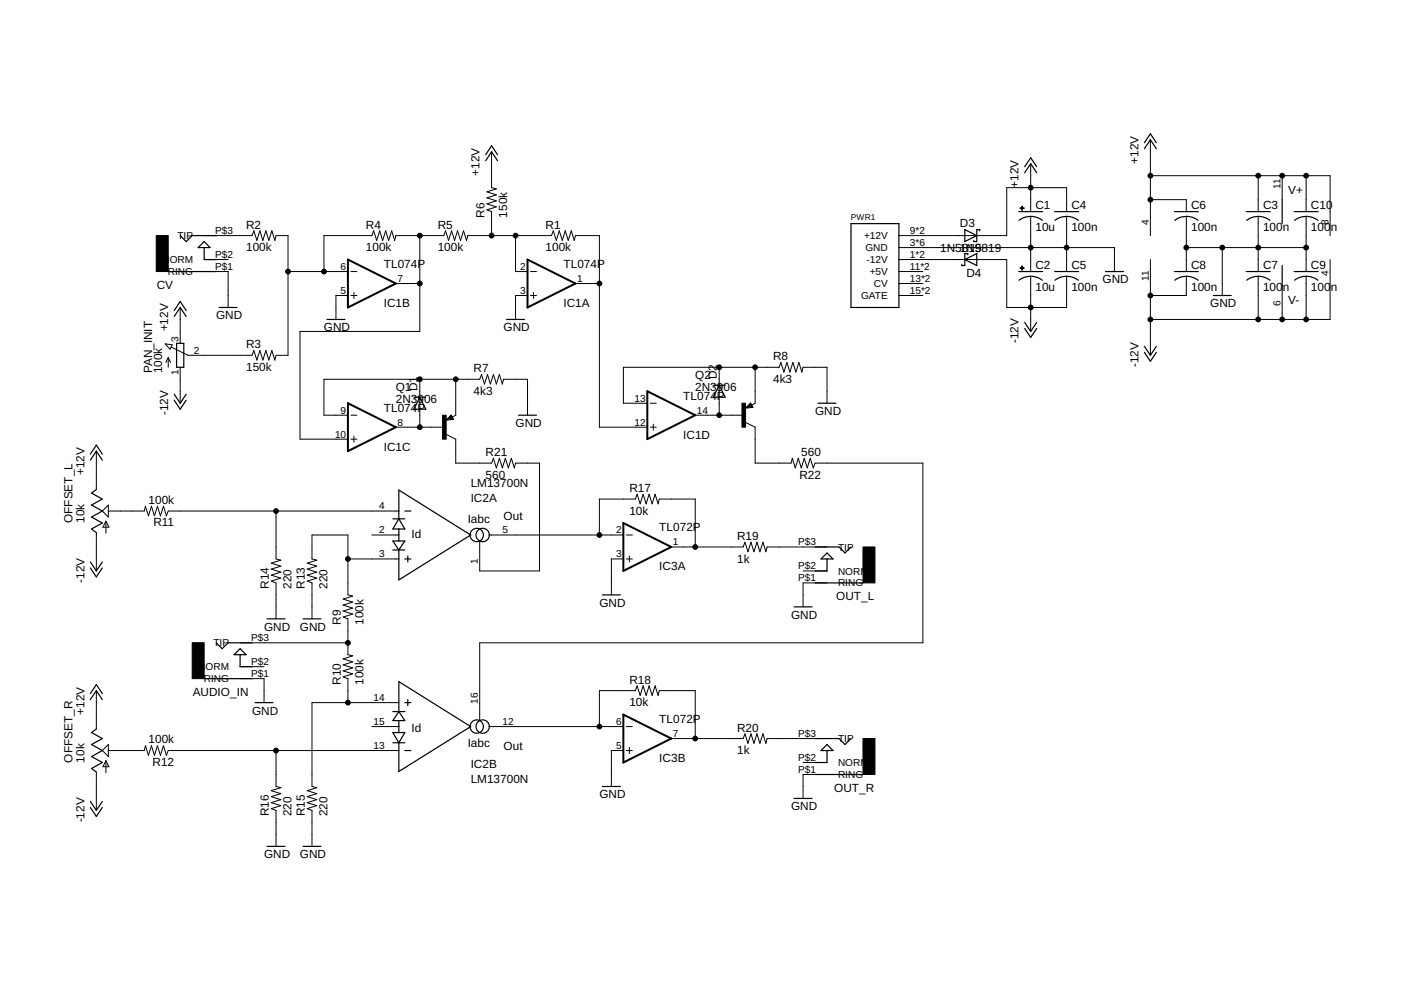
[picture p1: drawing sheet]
<svg xmlns="http://www.w3.org/2000/svg" width="297mm" height="210mm" viewBox="0 0 297 210" stroke-linecap="round" stroke-linejoin="round" font-family="sans-serif">
<g fill="none" stroke="#000" stroke-width=".25">
<path d="M103 34.1l1.2-1.9 1.3 1.9M103 32.8l1.2-1.9 1.3 1.9M217.3 36.6l1.2-1.9 1.3 1.9M217.3 35.3l1.2-1.9 1.3 1.9M242.6 31.5l1.3-1.9 1.3 1.9M242.6 30.3l1.3-1.9 1.3 1.9M35.7 57.6h10.1M38.2 50l1.3 1.2 1.2-1.2h5.1M42 52.5l1.3-1.3 1.3 1.3zM43.3 52.5v2.5h2.5M180.4 47.4h10.2v17.8h-10.2zM204.6 48.7l2.5 1.3-2.5 1.2z"/>
<path d="M204.6 55l2.5-1.2v2.5zM205.2 54v-.2h-.6v2.5h-.7v-.3M207.7 48.9v-.2h-.6v2.5h-.6v-.2M216 57.6h5.1M216 44.9h5.1M216 59.4a4 4 0 0 1 5 0M218.5 45.9l1.6 .3 .9 .5M218.5 45.9l-1.5 .3-1 .5M223.6 57.6h5.1M223.6 44.9h5.1M223.7 59.4a4 4 0 0 1 4.9 0M226.1 45.9l1.6 .3 .9 .5"/>
<path d="M226.1 45.9l-1.5 .3-.9 .5M234.4 57.6h3.8M249 57.6h5.1M249 44.9h5.1M249.1 59.4a4 4 0 0 1 4.9 0M251.5 45.9l1.6 .3 .9 .5M251.5 45.9l-1.5 .3-.9 .5M264.2 57.6h5.1M264.2 44.9h5.1M264.3 59.4a4 4 0 0 1 5 0M266.8 45.9l1.5 .3 1 .5M266.8 45.9l-1.6 .3-.9 .5"/>
<path d="M271.8 42.3v5.1M271.8 56.3v5.1M274.4 57.6h5.1M274.4 44.9h5.1M274.5 59.4a4 4 0 0 1 4.9 0M276.9 45.9l1.6 .3 .9 .5M276.9 45.9l-1.5 .3-.9 .5M36.9 67.1l1.3-1.9 1.3 1.9M36.9 65.8l1.3-1.9 1.3 1.9M37.4 72.8h1.6v5.1h-1.6zM46.5 65.2h3.8M69.3 67.7h3.8"/>
<path d="M107.4 67.7h3.8M217.3 68.4l1.2 1.9 1.3-1.9M217.3 69.6l1.2 1.9 1.3-1.9M242.6 73.4l1.3 1.9 1.3-1.9M242.6 74.7l1.3 1.9 1.3-1.9M257.2 62.7h3.8M19.2 97.6l1.2-1.9 1.3 1.9M19.2 96.3l1.2-1.9 1.3 1.9M36.9 83.6l1.3 1.9 1.3-1.9M36.9 84.9l1.3 1.9 1.3-1.9M87.7 84.2h2.6M89 84.2l1.3 2.6h-2.6z"/>
<path d="M95.6 88.7h-.4l.4-.3 .3 .4-1.1 .1 .8-.7 .4 .6M109.9 88h3.8M151.2 81.7h2.6M152.5 81.7l1.3 2.5h-2.6zM159.1 86.1h-.4l.4-.2 .2 .4-1 .1 .8-.8 .4 .7M173.4 85.5h3.8M19.2 119.1l1.2 2 1.3-2M20.4 103.8l-1 .7 2.3 1.3-2.3 1.3 2.3 1.3-2.3 1.2 2.3 1.3-2.3 1.3 1 .7M83.3 110h2.5M83.3 116.6h2.5M83.3 114.7h2.5l-1.2 1.9zM84.6 110v-6.1l15.2 9.5-15.2 9.6v-6.4"/>
<path d="M84.6 112.2v2.5M84.6 110l1.2 2.2h-2.5zM85.8 118.5h1.3M85.8 108.4h1.3M86.5 117.9v1.2M172.8 116h5.1l1.3 1.2 1.2-1.2M175.3 118.5v2.6h-2.5M175.3 117.2l1.3 1.3h-2.5zM19.2 120.4l1.2 1.9 1.3-1.9M45.8 136.3l1.3 1.2 1.3-1.2h5M49.6 138.8l1.3-1.3 1.3 1.3zM50.9 138.8v2.6h2.5"/>
<path d="M56.6 131.2h3.8M64.2 131.2h3.9M127.7 126.1h3.8M168.4 128.7h3.8M172.8 123.6h10.2M19.2 148.3l1.2-1.9 1.3 1.9M19.2 147.1l1.2-1.9 1.3 1.9M20.4 154.6l-1 .7 2.3 1.3-2.3 1.3 2.3 1.2-2.3 1.3 2.3 1.3-2.3 1.2 1 .8M43.3 143.9h10.1M54.1 149h3.8M83.3 157.5h2.5M83.3 150.9h2.5"/>
<path d="M83.3 155.3h2.5l-1.2 2.2zM84.6 150.9v-6.4l15.2 9.6-15.2 9.5v-6.1M84.6 152.8v2.5M84.6 150.9l1.2 1.9h-2.5zM85.8 149h1.3M85.8 159.1h1.3M86.5 148.3v1.3M172.8 156.6h5.1l1.3 1.3 1.2-1.3M175.3 159.1v2.6h-2.5M175.3 157.9l1.3 1.2h-2.5zM19.2 169.9l1.2 1.9 1.3-1.9M19.2 171.2l1.2 1.9 1.3-1.9"/>
<path d="M56.6 179.5h3.8M64.2 179.5h3.9M127.7 166.8h3.8M168.4 169.3h3.8M172.8 164.2h10.2"/>
<circle cx="101.1" cy="113.4" r="1.42"/>
<circle cx="102.3" cy="113.4" r="1.42"/>
<circle cx="101.1" cy="154.1" r="1.42"/>
<circle cx="102.3" cy="154.1" r="1.42"/>
</g>
<path d="M33.1 50h2.6v7.6h-2.6zM216.3 44.1h.8v.1h-.8zM216.3 56.8h.8v.1h-.8zM216.6 43.7h.2v.9h-.2zM216.6 56.4h.2v.9h-.2zM93.8 88h.8v5.1h-.8zM157.3 85.5h.8v5.1h-.8zM183 116h2.5v7.6h-2.5zM40.7 136.3h2.6v7.6h-2.6zM183 156.6h2.5v7.6h-2.5z" fill="#000" stroke="#000" stroke-width=".21"/>
<g fill="none" stroke="#000" stroke-width=".21">
<path d="M104.2 32.2v7.6l1 .2-2 .7 2 .6-2 .7 2 .6-2 .6 2 .7-2 .6 1 .4v5.1M218.5 34.7v10.2M243.9 29.6v20.4M243.9 37.3h38.1v12.7M266.8 37.3v7.6M271.8 37.3v5M276.9 37.3v7.6M43.3 57.6h5.1v7.6M43.3 55h5.1M43.3 50h10.1l.4-1.1 .7 2.1 .6-2.1 .6 2.1 .7-2.1 .6 2.1 .6-2.1 .7 2.1 .2-1h2.6v25.3h-2.6l-.2 1-.7-2-.6 2-.6-2-.7 2-.6-2-.6 2-.7-2-.4 1h-13.5l-3.6-1.7M61.1 57.6h12.7M68.7 57.6v-7.6h10.1l.4-1.1 .7 2.1 .6-2.1 .6 2.1 .7-2.1 .6 2.1 .6-2.1 .7 2.1 .2-1h10.2l.4-1.1 .6 2.1 .6-2.1 .7 2.1 .6-2.1 .6 2.1 .7-2.1 .6 2.1 .3-1h17.7l.4-1.1 .6 2.1 .7-2.1 .6 2.1 .6-2.1 .7 2.1 .6-2.1 .7 2.1 .2-1h5.1v40.6h10.1"/>
<path d="M74.4 57.6h1.3M89 50v20.3h-25.4v22.8h10.2M109.3 50v7.6h2.5M112.5 57.6h1.2M190.6 57.6h5.1M190.6 55h22.8v10.2h12.7v-6.6M190.6 52.5h45.7v5.1M218.5 45.9v11.7M218.5 58.6v11.7M226.1 44.9v-5.1h-12.7v10.2h-22.8M226.1 45.9v11.7M243.9 55v20.3"/>
<path d="M243.9 42.3h7.6v2.6M251.5 52.5h25.4M251.5 58.6v4.1h-7.6M251.5 45.9v11.7M259.1 52.5v10.2M266.8 45.9v11.7M266.8 58.6v9.1M276.9 45.9v11.7M276.9 58.6v9.1M282 55v12.7h-38.1M35 72.9l1.5 .2-.5 .9zM35.7 75.8v2.1"/>
<path d="M35.7 75.8l-.5 1.1M35.7 75.8l.5 1.1M38.2 65.2v7.6M38.2 77.9v7.6M73.8 62.7h-2.6v5M74.4 62.7h1.3M75 62v1.3M83.9 60.1h5.1M111.8 62.7h-2.5v5M112.5 62.7h1.2M113.1 62v1.3M122 60.1h5.1"/>
<path d="M152.5 77.9v10.1M160.1 77.9v7.6l-.7 .4M190.6 60.1h5.1M190.6 62.7h5.1M271.8 61.4v6.3M20.4 95.7v8.1M73.8 88h-5.1v-7.6h33l.4-1 .6 2 .7-2 .6 2 .6-2 .6 2 .7-2 .6 2 .3-1h5v7.6M74.4 93.1h1.3M74.4 88h1.3M75 92.5v1.2M83.9 90.6h10.2M89 80.4v10.2"/>
<path d="M94.6 92.1l2 1v5.1h7.6l.4-1 .6 2 .7-2 .6 2 .6-2 .7 2 .6-2 .7 2 .2-1h5.1v22.9h-12.7v-6.4M95.7 88l.5 .9-1.6 .2zM96.6 80.4v7.6l-.7 .5M137.2 85.5h-5v-7.6h33l.4-1 .6 2 .6-2 .7 2 .6-2 .6 2 .7-2 .6 2 .3-1h5v7.6M137.9 90.6h1.2M137.9 85.5h1.2M138.5 89.9v1.3M147.4 88h10.2M158.1 89.6l2 1v7.6h7.6l.3-1 .6 2 .6-2 .7 2 .6-2 .7 2 .6-2 .6 2 .4-1h22.9v38.1h-94v16.5M159.2 85.4l.5 1-1.6 .2zM20.4 112.9v8.2M21.7 108.4l1.3-1.3v2.5z"/>
<path d="M22.5 110.5v2.6M22.5 110.5l.6 1.3h-1.3zM23 108.4h7.6l.2-1.1 .7 2.1 .6-2.1 .6 2.1 .7-2.1 .6 2.1 .6-2.1 .7 2.1 .4-1h48.9M58.5 108.4v10.1l1 .3-2 .6 2 .6-2 .7 2 .6-2 .6 2 .7-2 .6 1 .4v7.6M73.8 118.5h10.8M78.8 113.4h5.8M103.6 113.4h28.6M127.1 113.4v-7.6h7.6l.4-1 .6 2 .7-2 .6 2 .6-2 .7 2 .6-2 .6 2 .3-1h7.6v10.2M132.2 118.5h-2.6v7.6M132.8 118.5h1.3M132.8 113.4h1.3M133.4 117.9v1.2"/>
<path d="M142.3 116h15.3l.3-1 .7 2 .6-2 .7 2 .6-2 .6 2 .7-2 .6 2 .2-1h12.7M50.9 136.3h22.9M66.1 131.2v-7.6l-1-.4 2.1-.6-2.1-.7 2.1-.6-2.1-.6 2.1-.7-2.1-.6 2.1-.6-1.1-.3v-5.1h7.7v12.7l1 .3-2.1 .6 2.1 .7-2.1 .6 2.1 .6-2.1 .7 2.1 .6-2.1 .6 1.1 .4v7.6l1 .3-2.1 .6 2.1 .6-2.1 .7 2.1 .6-2.1 .6 2.1 .7-2.1 .6 1.1 .4v5.1M170.3 121.1h5M175.3 123.6h-5v5.1M20.4 146.4v8.2M23 157.9v2.5l-1.3-1.3zM23 159.1h7.6l.2-1 .7 2 .6-2 .6 2 .7-2 .6 2 .6-2 .7 2 .4-1h48.9M50.9 143.9h5.1v5.1M50.9 141.4h5.1M58.5 159.1v7.7l1 .2-2 .6 2 .7-2 .6 2 .6-2 .7 2 .6-2 .6 1 .4v7.7M78.8 154.1h5.8"/>
<path d="M84.6 149h-18.5v17.8l1.1 .2-2.1 .6 2.1 .7-2.1 .6 2.1 .6-2.1 .7 2.1 .6-2.1 .6 1 .4v7.7M103.6 154.1h28.6M127.1 154.1v-7.7h7.6l.4-1 .6 2 .7-2 .6 2 .6-2 .7 2 .6-2 .6 2 .3-1h7.6v10.2M132.2 159.1h-2.6v7.7M132.8 159.1h1.3M132.8 154.1h1.3M133.4 158.5v1.3M142.3 156.6h15.3l.3-1 .7 2 .6-2 .7 2 .6-2 .6 2 .7-2 .6 2 .2-1h12.7M20.4 163.7v8.1M22.5 161.3v2.5M22.5 161.3l.6 1.3h-1.3zM170.3 161.7h5"/>
<path d="M175.3 164.2h-5v5.1"/>
</g>
<path d="M73.8 55l10.1 5.1-10.1 5.1zM111.8 55l10.2 5.1-10.2 5.1zM73.8 85.5l10.1 5.1-10.1 5.1zM137.2 83l10.2 5-10.2 5.1zM132.2 110.9l10.1 5.1-10.1 5.1zM132.2 151.5l10.1 5.1-10.1 5.1z" fill="none" stroke="#000" stroke-width=".42"/>
<g fill="#000" stroke="#000" stroke-width=".21">
<circle cx="218.5" cy="39.8" r=".51"/>
<circle cx="243.9" cy="37.3" r=".51"/>
<circle cx="266.8" cy="37.3" r=".51"/>
<circle cx="271.8" cy="37.3" r=".51"/>
<circle cx="276.9" cy="37.3" r=".51"/>
<circle cx="61.1" cy="57.6" r=".51"/>
<circle cx="68.7" cy="57.6" r=".51"/>
<circle cx="89" cy="50" r=".51"/>
<circle cx="104.2" cy="50" r=".51"/>
<circle cx="109.3" cy="50" r=".51"/>
<circle cx="218.5" cy="52.5" r=".51"/>
<circle cx="226.1" cy="52.5" r=".51"/>
<circle cx="243.9" cy="42.3" r=".51"/>
<circle cx="251.5" cy="52.5" r=".51"/>
<circle cx="259.1" cy="52.5" r=".51"/>
<circle cx="266.8" cy="52.5" r=".51"/>
<circle cx="276.9" cy="52.5" r=".51"/>
<circle cx="89" cy="60.1" r=".51"/>
<circle cx="127.1" cy="60.1" r=".51"/>
<circle cx="152.5" cy="77.9" r=".51"/>
<circle cx="160.1" cy="77.9" r=".51"/>
<circle cx="218.5" cy="65.2" r=".51"/>
<circle cx="243.9" cy="62.7" r=".51"/>
<circle cx="243.9" cy="67.7" r=".51"/>
<circle cx="266.8" cy="67.7" r=".51"/>
<circle cx="271.8" cy="67.7" r=".51"/>
<circle cx="276.9" cy="67.7" r=".51"/>
<circle cx="89" cy="90.6" r=".51"/>
<circle cx="89" cy="80.4" r=".51"/>
<circle cx="96.6" cy="80.4" r=".51"/>
<circle cx="152.5" cy="88" r=".51"/>
<circle cx="58.5" cy="108.4" r=".51"/>
<circle cx="73.8" cy="118.5" r=".51"/>
<circle cx="127.1" cy="113.4" r=".51"/>
<circle cx="147.4" cy="116" r=".51"/>
<circle cx="73.8" cy="136.3" r=".51"/>
<circle cx="58.5" cy="159.1" r=".51"/>
<circle cx="73.8" cy="149" r=".51"/>
<circle cx="127.1" cy="154.1" r=".51"/>
<circle cx="147.4" cy="156.6" r=".51"/>
</g>
<g font-size="2.5">
<text x="241.4" y="34.7" transform="rotate(-90 241.4 34.7)">+12V</text>
<text x="101.7" y="37.3" transform="rotate(-90 101.7 37.3)">+12V</text>
<text x="216" y="39.8" transform="rotate(-90 216 39.8)">+12V</text>
<text x="273.1" y="41.1">V+</text>
<text x="102.7" y="46.1" transform="rotate(-90 102.7 46.1)">R6</text>
<text x="107.5" y="46.1" transform="rotate(-90 107.5 46.1)">150k</text>
<text x="219.5" y="44.2">C1</text>
<text x="227.2" y="44.2">C4</text>
<text x="252.5" y="44.2">C6</text>
<text x="267.8" y="44.2">C3</text>
<text x="277.9" y="44.2">C10</text>
<text x="52.2" y="53.3">100k</text>
<text x="52.2" y="48.5">R2</text>
<text x="77.6" y="53.3">100k</text>
<text x="77.6" y="48.5">R4</text>
<text x="92.8" y="53.3">100k</text>
<text x="92.8" y="48.5">R5</text>
<text x="115.7" y="53.3">100k</text>
<text x="115.7" y="48.5">R1</text>
<text x="199.3" y="53.4">1N518N9</text>
<text x="203.5" y="48">D3</text>
<text x="205.3" y="53.4">15819</text>
<text x="219.5" y="49.1">10u</text>
<text x="227.2" y="49.1">100n</text>
<text x="252.5" y="49.1">100n</text>
<text x="267.8" y="49.1">100n</text>
<text x="277.9" y="49.1">100</text>
<text x="282.1" y="49.1">n</text>
<text x="81.4" y="56.8">TL074P</text>
<text x="119.5" y="56.8">TL074P</text>
<text x="204.9" y="58.7">D4</text>
<text x="219.5" y="56.9">C2</text>
<text x="227.2" y="56.9">C5</text>
<text x="252.5" y="56.9">C8</text>
<text x="267.8" y="56.9">C7</text>
<text x="277.9" y="56.9">C9</text>
<text x="33.3" y="61.2">CV</text>
<text x="81.4" y="65.1">IC1B</text>
<text x="119.5" y="65.1">IC1A</text>
<text x="219.5" y="61.8">10u</text>
<text x="227.2" y="61.8">100n</text>
<text x="233.8" y="60.1">GND</text>
<text x="252.5" y="61.8">100n</text>
<text x="256.6" y="65.2">GND</text>
<text x="267.8" y="61.8">100</text>
<text x="272" y="61.8">n</text>
<text x="273.1" y="64.6">V-</text>
<text x="277.9" y="61.8">100</text>
<text x="282.1" y="61.8">n</text>
<text x="35.7" y="70.3" transform="rotate(-90 35.7 70.3)">+12V</text>
<text x="45.8" y="67.7">GND</text>
<text x="68.7" y="70.3">GND</text>
<text x="106.8" y="70.3">GND</text>
<text x="52.2" y="73.8">R3</text>
<text x="163.9" y="76.4">R8</text>
<text x="216" y="72.8" transform="rotate(-90 216 72.8)">-12V</text>
<text x="241.4" y="77.9" transform="rotate(-90 241.4 77.9)">-12V</text>
<text x="32.2" y="79.2" transform="rotate(-90 32.2 79.2)">PAN_INIT</text>
<text x="34.4" y="79.2" transform="rotate(-90 34.4 79.2)">100k</text>
<text x="52.2" y="78.6">150k</text>
<text x="83.9" y="83">Q1</text>
<text x="88.5" y="83" transform="rotate(-90 88.5 83)">D1</text>
<text x="100.4" y="83.7">4k3</text>
<text x="100.4" y="78.9">R7</text>
<text x="147.4" y="83">2N3906</text>
<text x="147.4" y="80.4">Q2</text>
<text x="152" y="80.4" transform="rotate(-90 152 80.4)">D2</text>
<text x="163.9" y="81.2">4k3</text>
<text x="35.7" y="88" transform="rotate(-90 35.7 88)">-12V</text>
<text x="81.4" y="87.3">TL074P</text>
<text x="83.9" y="85.5">2N3906</text>
<text x="144.9" y="84.7">TL074P</text>
<text x="172.8" y="88">GND</text>
<text x="81.4" y="95.5">IC1C</text>
<text x="109.3" y="90.6">GND</text>
<text x="144.9" y="93">IC1D</text>
<text x="17.9" y="100.7" transform="rotate(-90 17.9 100.7)">+12V</text>
<text x="103" y="101.5">560</text>
<text x="103" y="96.7">R21</text>
<text x="169.5" y="101.5">R22</text>
<text x="169.9" y="96.7">560</text>
<text x="31.5" y="106.8">100k</text>
<text x="99.8" y="103.3">LM13700N</text>
<text x="99.8" y="106.4">IC2A</text>
<text x="133.4" y="104.3">R17</text>
<text x="15.4" y="110.9" transform="rotate(-90 15.4 110.9)">OFFSET_L</text>
<text x="17.9" y="110.9" transform="rotate(-90 17.9 110.9)">10k</text>
<text x="32.5" y="111.6">R11</text>
<text x="99.2" y="110.9">Iabc</text>
<text x="106.8" y="110.3">Out</text>
<text x="133.4" y="109.1">10k</text>
<text x="139.8" y="112.7">TL072P</text>
<text x="87.2" y="114.1">Id</text>
<text x="156.3" y="119.3">1k</text>
<text x="156.3" y="114.5">R19</text>
<text x="17.9" y="123.6" transform="rotate(-90 17.9 123.6)">-12V</text>
<text x="57" y="124.9" transform="rotate(-90 57 124.9)">R14</text>
<text x="61.8" y="124.9" transform="rotate(-90 61.8 124.9)">220</text>
<text x="64.6" y="124.9" transform="rotate(-90 64.6 124.9)">R13</text>
<text x="69.4" y="124.9" transform="rotate(-90 69.4 124.9)">220</text>
<text x="139.8" y="120.9">IC3A</text>
<text x="127.1" y="128.7">GND</text>
<text x="167.7" y="131.2">GND</text>
<text x="177.3" y="127.3">OUT_L</text>
<text x="56" y="133.7">GND</text>
<text x="63.6" y="133.7">GND</text>
<text x="72.3" y="132.5" transform="rotate(-90 72.3 132.5)">R9</text>
<text x="77.1" y="132.5" transform="rotate(-90 77.1 132.5)">100k</text>
<text x="40.9" y="147.6">AUDIO_IN</text>
<text x="72.3" y="145.2" transform="rotate(-90 72.3 145.2)">R10</text>
<text x="77.1" y="145.2" transform="rotate(-90 77.1 145.2)">100k</text>
<text x="133.4" y="149.7">10k</text>
<text x="133.4" y="144.9">R18</text>
<text x="17.9" y="151.5" transform="rotate(-90 17.9 151.5)">+12V</text>
<text x="53.4" y="151.5">GND</text>
<text x="87.2" y="155.2">Id</text>
<text x="139.8" y="153.3">TL072P</text>
<text x="156.3" y="155.1">R20</text>
<text x="15.4" y="161.7" transform="rotate(-90 15.4 161.7)">OFFSET_R</text>
<text x="17.9" y="161.7" transform="rotate(-90 17.9 161.7)">10k</text>
<text x="31.5" y="157.6">100k</text>
<text x="99.2" y="158.4">Iabc</text>
<text x="106.8" y="159">Out</text>
<text x="139.8" y="161.5">IC3B</text>
<text x="156.3" y="159.9">1k</text>
<text x="32.3" y="162.4">R12</text>
<text x="99.8" y="166">LM13700N</text>
<text x="99.8" y="162.8">IC2B</text>
<text x="176.9" y="167.9">OUT_R</text>
<text x="57" y="173.1" transform="rotate(-90 57 173.1)">R16</text>
<text x="61.8" y="173.1" transform="rotate(-90 61.8 173.1)">220</text>
<text x="64.6" y="173.1" transform="rotate(-90 64.6 173.1)">R15</text>
<text x="69.4" y="173.1" transform="rotate(-90 69.4 173.1)">220</text>
<text x="127.1" y="169.3">GND</text>
<text x="167.7" y="171.8">GND</text>
<text x="17.9" y="174.4" transform="rotate(-90 17.9 174.4)">-12V</text>
<text x="56" y="182">GND</text>
<text x="63.6" y="182">GND</text>
</g>
<g font-size="2.1">
<text x="271.5" y="40" transform="rotate(-90 271.5 40)">11</text>
<text x="243.6" y="47.6" transform="rotate(-90 243.6 47.6)">4</text>
<text x="281.6" y="47.6" transform="rotate(-90 281.6 47.6)">8</text>
<text x="37.6" y="50.7">TIP</text>
<text x="45.6" y="49.6">P$3</text>
<text x="183.2" y="50.7">+12V</text>
<text x="183.5" y="53.3">GND</text>
<text x="192.9" y="49.6">9*2</text>
<text x="192.9" y="52.1">3*6</text>
<text x="34.4" y="55.8">N</text>
<text x="35.6" y="58.3">RING</text>
<text x="36" y="55.8">ORM</text>
<text x="45.6" y="57.2">P$1</text>
<text x="45.6" y="54.7">P$2</text>
<text x="72.2" y="57.2">6</text>
<text x="84.3" y="59.8">7</text>
<text x="110.3" y="57.2">2</text>
<text x="122.4" y="59.8">1</text>
<text x="183.7" y="55.8">-12V</text>
<text x="184.4" y="58.3">+5V</text>
<text x="192.9" y="54.7">1*2</text>
<text x="192.9" y="57.2">11*2</text>
<text x="192.9" y="59.8">13*2</text>
<text x="243.6" y="59.6" transform="rotate(-90 243.6 59.6)">11</text>
<text x="281.6" y="58.5" transform="rotate(-90 281.6 58.5)">4</text>
<text x="72.2" y="62.3">5</text>
<text x="110.3" y="62.3">3</text>
<text x="182.6" y="63.4">GATE</text>
<text x="185.3" y="60.9">CV</text>
<text x="192.9" y="62.3">15*2</text>
<text x="271.5" y="64.9" transform="rotate(-90 271.5 64.9)">6</text>
<text x="37.9" y="72.4" transform="rotate(-90 37.9 72.4)">3</text>
<text x="41.1" y="75">2</text>
<text x="37.9" y="79.4" transform="rotate(-90 37.9 79.4)">1</text>
<text x="72.2" y="87.7">9</text>
<text x="134.5" y="85.1">13</text>
<text x="147.8" y="87.7">14</text>
<text x="71" y="92.8">10</text>
<text x="84.3" y="90.2">8</text>
<text x="134.5" y="90.2">12</text>
<text x="80.4" y="108">4</text>
<text x="80.4" y="113.1">2</text>
<text x="106.6" y="113.1">5</text>
<text x="130.6" y="113.1">2</text>
<text x="80.4" y="118.2">3</text>
<text x="101.3" y="119.5" transform="rotate(-90 101.3 119.5)">1</text>
<text x="130.6" y="118.2">3</text>
<text x="142.7" y="115.6">1</text>
<text x="169.2" y="115.6">P$3</text>
<text x="177.7" y="116.7">TIP</text>
<text x="169.2" y="123.2">P$1</text>
<text x="169.2" y="120.7">P$2</text>
<text x="177.7" y="124.3">RING</text>
<text x="177.7" y="121.8">NORM</text>
<text x="45.2" y="137">TIP</text>
<text x="53.2" y="135.9">P$3</text>
<text x="42" y="142.1">N</text>
<text x="43.6" y="142.1">ORM</text>
<text x="53.2" y="143.5">P$1</text>
<text x="53.2" y="141">P$2</text>
<text x="43.2" y="144.7">RING</text>
<text x="79.2" y="148.6">14</text>
<text x="101.3" y="149.2" transform="rotate(-90 101.3 149.2)">16</text>
<text x="79.2" y="153.7">15</text>
<text x="106.6" y="153.7">12</text>
<text x="130.6" y="153.7">6</text>
<text x="79.2" y="158.8">13</text>
<text x="130.6" y="158.8">5</text>
<text x="142.7" y="156.2">7</text>
<text x="169.2" y="161.3">P$2</text>
<text x="169.2" y="156.2">P$3</text>
<text x="177.7" y="157.4">TIP</text>
<text x="169.2" y="163.9">P$1</text>
<text x="177.7" y="165">RING</text>
<text x="177.7" y="162.4">NORM</text>
</g>
<text font-size="1.8" x="180.4" y="46.6">PWR1</text>
</svg>
